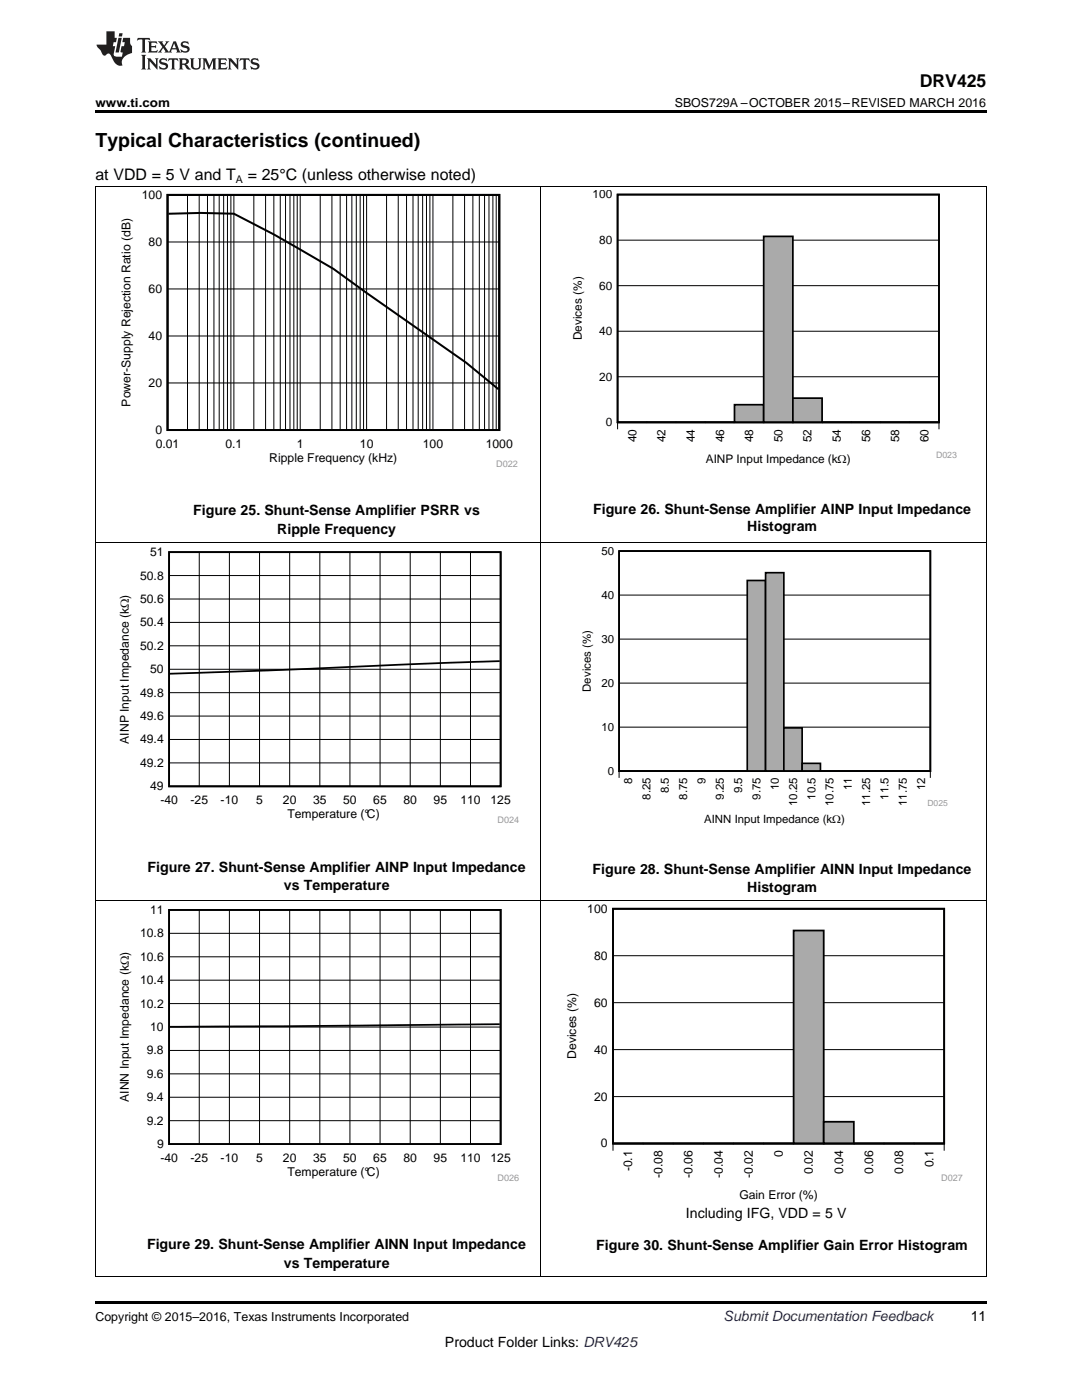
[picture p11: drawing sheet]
<svg xmlns="http://www.w3.org/2000/svg" width="216mm" height="279mm" viewBox="0 0 216 279" stroke-linecap="round" stroke-linejoin="round" font-family="sans-serif">
<path d="M19 254.8h.2zM196.7 254.8h.1zM19 259.7h177.8v.5h-177.8z" fill="#000"/>
<path d="M19.1 179.7v75.1M107.9 179.7v75.1M196.8 179.7v75.1M19 254.8h177.8" fill="none" stroke="#000" stroke-width=".2"/>
<path d="M112.6 180.4h79.5v59.5h-79.5z" fill-rule="evenodd" fill="#fff"/>
<path d="M122.3 181.4h66.1v46.8h-66.1zM122.3 228.2h6zM128.3 228.2h6zM134.3 228.2h6zM140.3 228.2h6.1zM146.4 228.2h6zM152.4 228.2h6z" fill="none" stroke="#000" stroke-width=".35"/>
<path d="M122.3 190.7h66.1M122.3 181.4h66.1M122.3 218.8h66.1M122.3 209.5h66.1M122.3 200.1h66.1M122.3 229.7v-1.5h66.1v1.5" fill="none" stroke="#000" stroke-width=".2"/>
<path d="M122.3 228.2h36.1" fill="none" stroke="#aaa" stroke-width=".2"/>
<path d="M158.4 185.7h6v42.5h-6z" fill-rule="evenodd" fill="#aaa"/>
<path d="M158.4 185.7h6v42.5h-6z" fill="none" stroke="#000" stroke-width=".35"/>
<path d="M164.4 223.9h6v4.3h-6z" fill-rule="evenodd" fill="#aaa"/>
<path d="M122.3 181.4h66.1v46.8h-66.1zM164.4 223.9h6v4.3h-6zM170.4 228.2h6zM176.4 228.2h6zM182.4 228.2h6z" fill="none" stroke="#000" stroke-width=".35"/>
<path d="M170.4 228.2h18" fill="none" stroke="#aaa" stroke-width=".2"/>
<path d="M23.4 180.7h80.2v55.1h-80.2z" fill-rule="evenodd" fill="#fff"/>
<path d="M33.7 181.6h66.2v46.7h-66.2zM99.7 204.4l-65.8 .5" fill="none" stroke="#000" stroke-width=".35"/>
<g fill="none" stroke="#000" stroke-width=".2">
<path d="M19.1 108.3v71.4M107.9 108.3v71.4M196.8 108.3v71.4M19 179.7h177.8M33.7 195.6h66.2M33.7 190.9h66.2M33.7 186.3h66.2M39.8 181.6v46.7M45.8 181.6v46.7M51.8 181.6v46.7M57.8 181.6v46.7M63.8 181.6v46.7"/>
<path d="M69.8 181.6v46.7M75.8 181.6v46.7M81.9 181.6v46.7M87.9 181.6v46.7M93.9 181.6v46.7M33.7 219h66.2M33.7 214.3h66.2M33.7 209.6h66.2M33.7 205h66.2M33.7 200.3h66.2M33.7 223.7h66.2"/>
</g>
<path d="M115.7 109.1h73.4v55.8h-73.4z" fill-rule="evenodd" fill="#fff"/>
<path d="M123.5 110h62.1v43.9h-62.1zM123.5 153.9h3.7zM127.2 153.9h3.6zM130.8 153.9h3.7zM134.5 153.9h3.6zM138.1 153.9h3.7zM141.8 153.9h3.7zM145.5 153.9h3.6z" fill="none" stroke="#000" stroke-width=".33"/>
<path d="M123.5 118.8h62.1M123.5 110h62.1M123.5 136.3h62.1M123.5 127.5h62.1M123.5 145.1h62.1M185.6 153.9v1.3M185.6 153.9h-62.1v1.3" fill="none" stroke="#000" stroke-width=".2"/>
<path d="M123.5 153.9h25.6" fill="none" stroke="#aaa" stroke-width=".2"/>
<path d="M149.1 115.8h3.7v38.1h-3.7z" fill-rule="evenodd" fill="#aaa"/>
<path d="M149.1 115.8h3.7v38.1h-3.7z" fill="none" stroke="#000" stroke-width=".33"/>
<path d="M152.8 114.3h3.6v39.6h-3.6z" fill-rule="evenodd" fill="#aaa"/>
<path d="M152.8 114.3h3.6v39.6h-3.6z" fill="none" stroke="#000" stroke-width=".33"/>
<path d="M156.4 145.3h3.7v8.6h-3.7z" fill-rule="evenodd" fill="#aaa"/>
<path d="M156.4 145.3h3.7v8.6h-3.7z" fill="none" stroke="#000" stroke-width=".33"/>
<path d="M160.1 152.3h3.6v1.6h-3.6z" fill-rule="evenodd" fill="#aaa"/>
<path d="M123.5 110h62.1v43.9h-62.1zM160.1 152.3h3.6v1.6h-3.6zM163.7 153.9h3.7zM167.4 153.9h3.6zM171 153.9h3.7zM174.7 153.9h3.6zM178.3 153.9h3.7zM182 153.9h3.6z" fill="none" stroke="#000" stroke-width=".33"/>
<path d="M163.7 153.9h21.9" fill="none" stroke="#aaa" stroke-width=".2"/>
<path d="M23.4 109.3h80.2v55.1h-80.2z" fill-rule="evenodd" fill="#fff"/>
<path d="M33.7 110.2h66.2v46.7h-66.2zM99.7 131.9l-65.8 2.6" fill="none" stroke="#000" stroke-width=".35"/>
<g fill="none" stroke="#000" stroke-width=".2">
<path d="M19.1 37.3v71M107.9 37.3v71M196.8 37.3v71M19 108.3h177.8M33.7 119.5h66.2M33.7 114.9h66.2M39.8 110.2v46.7M45.8 110.2v46.7M51.8 110.2v46.7M57.8 110.2v46.7M63.8 110.2v46.7M69.8 110.2v46.7"/>
<path d="M75.8 110.2v46.7M81.9 110.2v46.7M87.9 110.2v46.7M93.9 110.2v46.7M33.7 138.2h66.2M33.7 133.6h66.2M33.7 128.9h66.2M33.7 124.2h66.2M33.7 152.3h66.2M33.7 147.6h66.2M33.7 142.9h66.2"/>
</g>
<path d="M23.7 38h79.6v55.3h-79.6z" fill-rule="evenodd" fill="#fff"/>
<path d="M33.4 38.9h66.2v46.9h-66.2zM33.6 42.7l6.4-.2 6.7 .2a300 300 0 0 1 19.8 11l6.7 4.8 19.8 13.9 6.4 5.3" fill="none" stroke="#000" stroke-width=".4"/>
<g fill="none" stroke="#000" stroke-width=".2">
<path d="M37.4 38.9v46.9M39.7 38.9v46.9M41.4 38.9v46.9M42.7 38.9v46.9M43.7 38.9v46.9M44.6 38.9v46.9M45.4 38.9v46.9M46.1 38.9v46.9M46.7 38.9v46.9M50.6 38.9v46.9M53 38.9v46.9M54.6 38.9v46.9"/>
<path d="M55.9 38.9v46.9M57 38.9v46.9M57.9 38.9v46.9M58.6 38.9v46.9M59.3 38.9v46.9M59.9 38.9v46.9M63.9 38.9v46.9M66.2 38.9v46.9M67.9 38.9v46.9M69.2 38.9v46.9M70.2 38.9v46.9M71.1 38.9v46.9"/>
<path d="M71.9 38.9v46.9M72.5 38.9v46.9M73.2 38.9v46.9M77.1 38.9v46.9M79.5 38.9v46.9M81.1 38.9v46.9M82.4 38.9v46.9M83.4 38.9v46.9M84.3 38.9v46.9M85.1 38.9v46.9M85.8 38.9v46.9M86.4 38.9v46.9"/>
<path d="M90.4 38.9v46.9M92.7 38.9v46.9M94.4 38.9v46.9M95.6 38.9v46.9M96.7 38.9v46.9M97.6 38.9v46.9M98.4 38.9v46.9M99 38.9v46.9M33.4 57.7h66.2M33.4 48.3h66.2M33.4 76.4h66.2M33.4 67.1h66.2"/>
</g>
<path d="M113.8 38h77.1v54.9h-77.1z" fill-rule="evenodd" fill="#fff"/>
<path d="M123.2 38.8h64.2v45.5h-64.2zM123.2 84.3h5.9zM129.1 84.3h5.8zM134.9 84.3h5.8zM140.7 84.3h5.9z" fill="none" stroke="#000" stroke-width=".34"/>
<path d="M123.2 38.8h64.2M123.2 57h64.2M123.2 47.9h64.2M123.2 75.2h64.2M123.2 66.1h64.2M123.2 85.7v-1.4h64.2v1.4" fill="none" stroke="#000" stroke-width=".2"/>
<path d="M123.2 84.3h23.4" fill="none" stroke="#aaa" stroke-width=".2"/>
<path d="M146.6 80.8h5.8v3.5h-5.8z" fill-rule="evenodd" fill="#aaa"/>
<path d="M146.6 80.8h5.8v3.5h-5.8z" fill="none" stroke="#000" stroke-width=".34"/>
<path d="M152.4 47.2h5.8v37.1h-5.8z" fill-rule="evenodd" fill="#aaa"/>
<path d="M152.4 47.2h5.8v37.1h-5.8z" fill="none" stroke="#000" stroke-width=".34"/>
<path d="M158.2 79.5h5.9v4.8h-5.9z" fill-rule="evenodd" fill="#aaa"/>
<path d="M123.2 38.8h64.2v45.5h-64.2zM158.2 79.5h5.8v4.8h-5.8zM164 84.3h5.9zM169.9 84.3h5.8zM175.7 84.3h5.8zM181.5 84.3h5.9z" fill="none" stroke="#000" stroke-width=".34"/>
<path d="M164 84.3h23.4" fill="none" stroke="#aaa" stroke-width=".2"/>
<path d="M19 37.2h177.8" fill="none" stroke="#000" stroke-width=".2"/>
<path d="M19 22h177.8v.5h-177.8z" fill="#000"/>
<g fill="#231f20">
<path d="M27.5 7.6l-.1 .5 .4-.2h.6v.1v2.1l-.2 .4h1l-.3-.4v-2.1l.1-.1h.5l.5 .2-.2-.5zM29.5 8.3l.2 .3v1.5l-.2 .4h1.8l.2-.6a1.04 1.04 0 0 1-1.3 .2v-.7h.6l.3 .2v-.6l-.3 .2h-.6v-.6l.8-.1 .4 .3-.2-.5zM31.5 8.3l.9 1.1-.9 1.1h.8l-.2-.2 .5-.7 .4 .7-.2 .2h1.5l-.1-.2 .1-.4h.9l.1 .4-.2 .2h1l-.3-.3-.7-1.9h-.5l-.9 2-.8-1 .9-1h-.8l.1 .3-.3 .5-.4-.6 .2-.2zM34.7 8.6l.4 1h-.7zM36.3 8.4a.63 .63 0 0 0-.2 .7 .63 .63 0 0 0 .6 .4l.6 .2 .1 .2a.75 .75 0 0 1-.7 .4 .75 .75 0 0 1-.6-.5l.1 .7 .1-.1a1.11 1.11 0 0 0 1.5-.6 1.13 1.13 0 0 0-1.2-.8l-.1-.4a1.04 1.04 0 0 1 1.2 .2l-.2-.5-.1 .1-.5-.2zM28.2 10.9l.2 .4v2.2l-.2 .4h1l-.3-.4v-2.2l.3-.4zM29.3 11.6l.3 .4v1.5l-.3 .4h.8l-.2-.4v-1.3l1.5 1.7v-1.9l.2-.4h-.7l.2 .4v.9l-1.1-1.3zM32 11.8a.62 .62 0 0 0-.2 .7 .62 .62 0 0 0 .6 .4l.6 .1 .1 .3a.76 .76 0 0 1-.7 .3 .76 .76 0 0 1-.6-.4l.1 .7 .1-.1a1.11 1.11 0 0 0 1.5-.6 1.13 1.13 0 0 0-1.2-.8l-.1-.4a1.04 1.04 0 0 1 1.2 .2l-.2-.6-.1 .1-.5-.1zM33.7 11.6l-.2 .6a.61 .61 0 0 1 .8-.3v1.6l-.2 .4h.9l-.2-.4v-1.6a.63 .63 0 0 1 .8 .3l-.2-.6zM35.6 11.6l.3 .4v1.5l-.3 .4h1l-.2-.2v-.8l.5 .2a.76 .76 0 0 0 1.2 .7l-1-1a.58 .58 0 0 0 .6-.5 .58 .58 0 0 0-.5-.6zM36.4 11.9h.1a.45 .45 0 0 1 .5 .1 .45 .45 0 0 1 .1 .5l-.7 .2zM37.9 11.6l.2 .2a2.17 2.17 0 0 0 .3 1.9 .99 .99 0 0 0 1.6-.6v-1.1l.2-.4h-.7l.2 .2a1.92 1.92 0 0 1-.2 1.8 .6 .6 0 0 1-.9-.5v-1.1l.2-.4zM40.4 11.6l.2 .4v1.5l-.2 .4h.7l-.2-.4v-1.4l.8 1.8 .8-1.8v1.4l-.2 .4h.9l-.2-.4v-1.5l.2-.4h-.8l-.6 1.5-.6-1.5zM43.4 11.6l.2 .4v1.5l-.2 .4h1.8l.2-.6a1.04 1.04 0 0 1-1.3 .1v-.6h.5l.4 .2v-.6l-.4 .2h-.5v-.7h.8l.3 .3-.1-.6zM45.5 11.6l.2 .4v1.5l-.2 .4h.7l-.2-.4v-1.3l1.5 1.7v-1.9l.2-.4h-.7l.2 .4v.9l-1.1-1.3zM47.9 11.6l-.1 .6a.61 .61 0 0 1 .8-.3v1.6l-.3 .4h1l-.3-.4 .1-1.6a.63 .63 0 0 1 .7 .3l-.1-.6zM50.2 11.8a.62 .62 0 0 0-.2 .7 .62 .62 0 0 0 .6 .4l.6 .1 .2 .3a.76 .76 0 0 1-.8 .3 .76 .76 0 0 1-.6-.4l.1 .7 .2-.1a1.11 1.11 0 0 0 1.5-.6 1.13 1.13 0 0 0-1.3-.8l-.1-.4a1.04 1.04 0 0 1 1.2 .2l-.1-.6-.2 .1-.5-.1z"/>
<path d="M21.2 6.3v2.6h-1.9l.1 .4 .7 .9a.91 .91 0 0 0 1 .8 .56 .56 0 0 1 .5-.3 .56 .56 0 0 1 .5 .3l.4 .8a1.53 1.53 0 0 0 1.9 1.2 1.54 1.54 0 0 1 1-2.1l.9-.3v-1.4a1.52 1.52 0 0 1-.3-1.6h-1.4l-.2 .8h.5l-.2 .8h-.4l-.2 1v.2l.4 .1-.2 .8a1.93 1.93 0 0 1-1.6-.3l.3-1.8h-.5l.2-.8h.4l.2-.8h-.4v-1.3zM23.6 7.6l-.6 2.9h.7l.6-2.9zM23.8 6.6l-.1 .7h.6l.2-.7z"/>
</g>
<text font-size="3.9" x="19" y="29.3">Typical Characteristics (continued)</text>
<text font-size="3.5" x="183.5" y="17.3">DRV425</text>
<g font-size="3.2">
<text x="19" y="36">at VDD = 5 V and T</text>
<text x="49.4" y="36">= 25°C (unless otherwise noted)</text>
</g>
<g font-size="2.8">
<text x="38.6" y="102.9">Figure 25. Shunt-Sense Amplifier PSRR vs</text>
<text x="55.3" y="106.6">Ripple Frequency</text>
<text x="118.4" y="102.5">Figure 26. Shunt-Sense Amplifier AINP Input Impedance</text>
<text x="149.1" y="106">Histogram</text>
<text x="29.5" y="174">Figure 27. Shunt-Sense Amplifier AINP Input Impedance</text>
<text x="56.7" y="177.7">vs Temperature</text>
<text x="118.3" y="174.4">Figure 28. Shunt-Sense Amplifier AINN Input Impedance</text>
<text x="149.1" y="178">Histogram</text>
<text x="136.9" y="243.1">Including IFG, VDD = 5 V</text>
<text x="29.4" y="249.3">Figure 29. Shunt-Sense Amplifier AINN Input Impedance</text>
<text x="119" y="249.5">Figure 30. Shunt-Sense Amplifier Gain Error Histogram</text>
<text x="56.7" y="253">vs Temperature</text>
<text x="193.7" y="263.6">11</text>
<text x="88.8" y="268.9">Product Folder Links: DRV425</text>
</g>
<text font-size="2.8" fill="#0000c8" x="144.4" y="263.6">Submit Documentation Feedback</text>
<g font-size="2.5">
<text x="19" y="21.4">www.ti.com</text>
<text x="134.7" y="21.4">SBOS729A –OCTOBER 2015–REVISED MARCH 2016</text>
<text x="19" y="263.6">Copyright © 2015–2016, Texas Instruments Incorporated</text>
</g>
<g font-size="2.4">
<text x="28.3" y="39.7">100</text>
<text x="118.3" y="39.6">100</text>
<text x="29.7" y="49.1">80</text>
<text x="119.6" y="48.7">80</text>
<text x="29.7" y="58.5">60</text>
<text x="119.6" y="57.8">60</text>
<text x="29.7" y="67.9">40</text>
<text x="116.1" y="67.9" transform="rotate(-90 116.1 67.9)">Devices (%)</text>
<text x="119.6" y="66.9">40</text>
<text x="29.7" y="77.2">20</text>
<text x="119.6" y="76">20</text>
<text x="26.1" y="81.1" transform="rotate(-90 26.1 81.1)">Power-Supply Rejection Ratio (dB)</text>
<text x="31" y="86.6">0</text>
<text x="31.1" y="89.4">0.01</text>
<text x="45" y="89.4">0.1</text>
<text x="59.2" y="89.4">1</text>
<text x="71.8" y="89.4">10</text>
<text x="84.4" y="89.4">100</text>
<text x="96.9" y="89.4">1000</text>
<text x="120.9" y="85.1">0</text>
<text x="127" y="88.2" transform="rotate(-90 127 88.2)">40</text>
<text x="132.8" y="88.2" transform="rotate(-90 132.8 88.2)">42</text>
<text x="138.6" y="88.2" transform="rotate(-90 138.6 88.2)">44</text>
<text x="144.5" y="88.2" transform="rotate(-90 144.5 88.2)">46</text>
<text x="150.3" y="88.2" transform="rotate(-90 150.3 88.2)">48</text>
<text x="156.1" y="88.2" transform="rotate(-90 156.1 88.2)">50</text>
<text x="161.9" y="88.2" transform="rotate(-90 161.9 88.2)">52</text>
<text x="167.8" y="88.2" transform="rotate(-90 167.8 88.2)">54</text>
<text x="173.6" y="88.2" transform="rotate(-90 173.6 88.2)">56</text>
<text x="179.4" y="88.2" transform="rotate(-90 179.4 88.2)">58</text>
<text x="185.3" y="88.2" transform="rotate(-90 185.3 88.2)">60</text>
<text x="53.7" y="92.2">Ripple Frequency (kHz)</text>
<text x="140.8" y="92.4">AINP Input Impedance (k:)</text>
<text x="30" y="111">51</text>
<text x="28" y="115.7">50.8</text>
<text x="28" y="125">50.4</text>
<text x="28" y="120.3">50.6</text>
<text x="28" y="129.7">50.2</text>
<text x="30" y="134.4">50</text>
<text x="28" y="143.7">49.6</text>
<text x="28" y="139">49.8</text>
<text x="25.7" y="148.4" transform="rotate(-90 25.7 148.4)">AINP Input Impedance (k:)</text>
<text x="28" y="148.4">49.4</text>
<text x="28" y="153.1">49.2</text>
<text x="30" y="157.7">49</text>
<text x="32" y="160.5">-40</text>
<text x="38" y="160.5">-25</text>
<text x="44" y="160.5">-10</text>
<text x="51.1" y="160.5">5</text>
<text x="56.5" y="160.5">20</text>
<text x="62.5" y="160.5">35</text>
<text x="68.5" y="160.5">50</text>
<text x="74.5" y="160.5">65</text>
<text x="80.5" y="160.5">80</text>
<text x="86.5" y="160.5">95</text>
<text x="91.9" y="160.5">110</text>
<text x="97.9" y="160.5">125</text>
<text x="57.4" y="163.3">Temperature (°C)</text>
<text x="30" y="182.4">11</text>
<text x="117.2" y="182.2">100</text>
<text x="28" y="191.7">10.6</text>
<text x="28" y="187.1">10.8</text>
<text x="118.5" y="191.5">80</text>
<text x="28" y="196.4">10.4</text>
<text x="28" y="201.1">10.2</text>
<text x="118.5" y="200.9">60</text>
<text x="30" y="205.8">10</text>
<text x="29.3" y="215.1">9.6</text>
<text x="29.3" y="210.4">9.8</text>
<text x="115" y="211.3" transform="rotate(-90 115 211.3)">Devices (%)</text>
<text x="118.5" y="210.3">40</text>
<text x="25.7" y="219.9" transform="rotate(-90 25.7 219.9)">AINN Input Impedance (k:)</text>
<text x="29.3" y="219.8">9.4</text>
<text x="118.5" y="219.6">20</text>
<text x="29.3" y="224.5">9.2</text>
<text x="31.3" y="229.1">9</text>
<text x="32" y="231.9">-40</text>
<text x="38" y="231.9">-25</text>
<text x="44" y="231.9">-10</text>
<text x="51.1" y="231.9">5</text>
<text x="56.5" y="231.9">20</text>
<text x="62.5" y="231.9">35</text>
<text x="68.5" y="231.9">50</text>
<text x="74.5" y="231.9">65</text>
<text x="80.5" y="231.9">80</text>
<text x="86.5" y="231.9">95</text>
<text x="91.9" y="231.9">110</text>
<text x="97.9" y="231.9">125</text>
<text x="119.9" y="229">0</text>
<text x="126.2" y="233.8" transform="rotate(-90 126.2 233.8)">-0.1</text>
<text x="156.2" y="231" transform="rotate(-90 156.2 231)">0</text>
<text x="186.2" y="233" transform="rotate(-90 186.2 233)">0.1</text>
<text x="57.4" y="234.7">Temperature (°C)</text>
<text x="132.2" y="235.1" transform="rotate(-90 132.2 235.1)">-0.08</text>
<text x="138.2" y="235.1" transform="rotate(-90 138.2 235.1)">-0.06</text>
<text x="144.2" y="235.1" transform="rotate(-90 144.2 235.1)">-0.04</text>
<text x="147.5" y="239.3">Gain Error (%)</text>
<text x="150.2" y="235.1" transform="rotate(-90 150.2 235.1)">-0.02</text>
<text x="162.2" y="234.3" transform="rotate(-90 162.2 234.3)">0.02</text>
<text x="168.2" y="234.3" transform="rotate(-90 168.2 234.3)">0.04</text>
<text x="174.2" y="234.3" transform="rotate(-90 174.2 234.3)">0.06</text>
<text x="180.2" y="234.3" transform="rotate(-90 180.2 234.3)">0.08</text>
</g>
<g font-size="2.3">
<text x="120" y="110.7">50</text>
<text x="120" y="119.5">40</text>
<text x="120" y="128.3">30</text>
<text x="120" y="137.1">20</text>
<text x="117.9" y="138.1" transform="rotate(-90 117.9 138.1)">Devices (%)</text>
<text x="120" y="145.9">10</text>
<text x="121.3" y="154.6">0</text>
<text x="126.2" y="156.5" transform="rotate(-90 126.2 156.5)">8</text>
<text x="129.8" y="159.6" transform="rotate(-90 129.8 159.6)">8.25</text>
<text x="133.5" y="158.4" transform="rotate(-90 133.5 158.4)">8.5</text>
<text x="137.1" y="159.6" transform="rotate(-90 137.1 159.6)">8.75</text>
<text x="140.8" y="156.5" transform="rotate(-90 140.8 156.5)">9</text>
<text x="144.4" y="159.6" transform="rotate(-90 144.4 159.6)">9.25</text>
<text x="148.1" y="158.4" transform="rotate(-90 148.1 158.4)">9.5</text>
<text x="151.7" y="159.6" transform="rotate(-90 151.7 159.6)">9.75</text>
<text x="155.4" y="157.7" transform="rotate(-90 155.4 157.7)">10</text>
<text x="159" y="160.9" transform="rotate(-90 159 160.9)">10.25</text>
<text x="162.7" y="159.6" transform="rotate(-90 162.7 159.6)">10.5</text>
<text x="166.3" y="160.9" transform="rotate(-90 166.3 160.9)">10.75</text>
<text x="170" y="157.7" transform="rotate(-90 170 157.7)">11</text>
<text x="173.7" y="160.9" transform="rotate(-90 173.7 160.9)">11.25</text>
<text x="177.3" y="159.6" transform="rotate(-90 177.3 159.6)">11.5</text>
<text x="181" y="160.9" transform="rotate(-90 181 160.9)">11.75</text>
<text x="184.6" y="157.7" transform="rotate(-90 184.6 157.7)">12</text>
<text x="140.5" y="164.3">AINN Input Impedance (k:)</text>
</g>
<text font-size="2.1" x="47.1" y="36.6">A</text>
<g font-size="1.8" fill="#999">
<text x="99" y="93.2">D022</text>
<text x="186.8" y="91.5">D023</text>
<text x="99.3" y="164.3">D024</text>
<text x="99.3" y="235.7">D026</text>
<text x="187.8" y="235.6">D027</text>
</g>
<text font-size="1.7" fill="#999" x="185.1" y="160.8">D025</text>
</svg>
